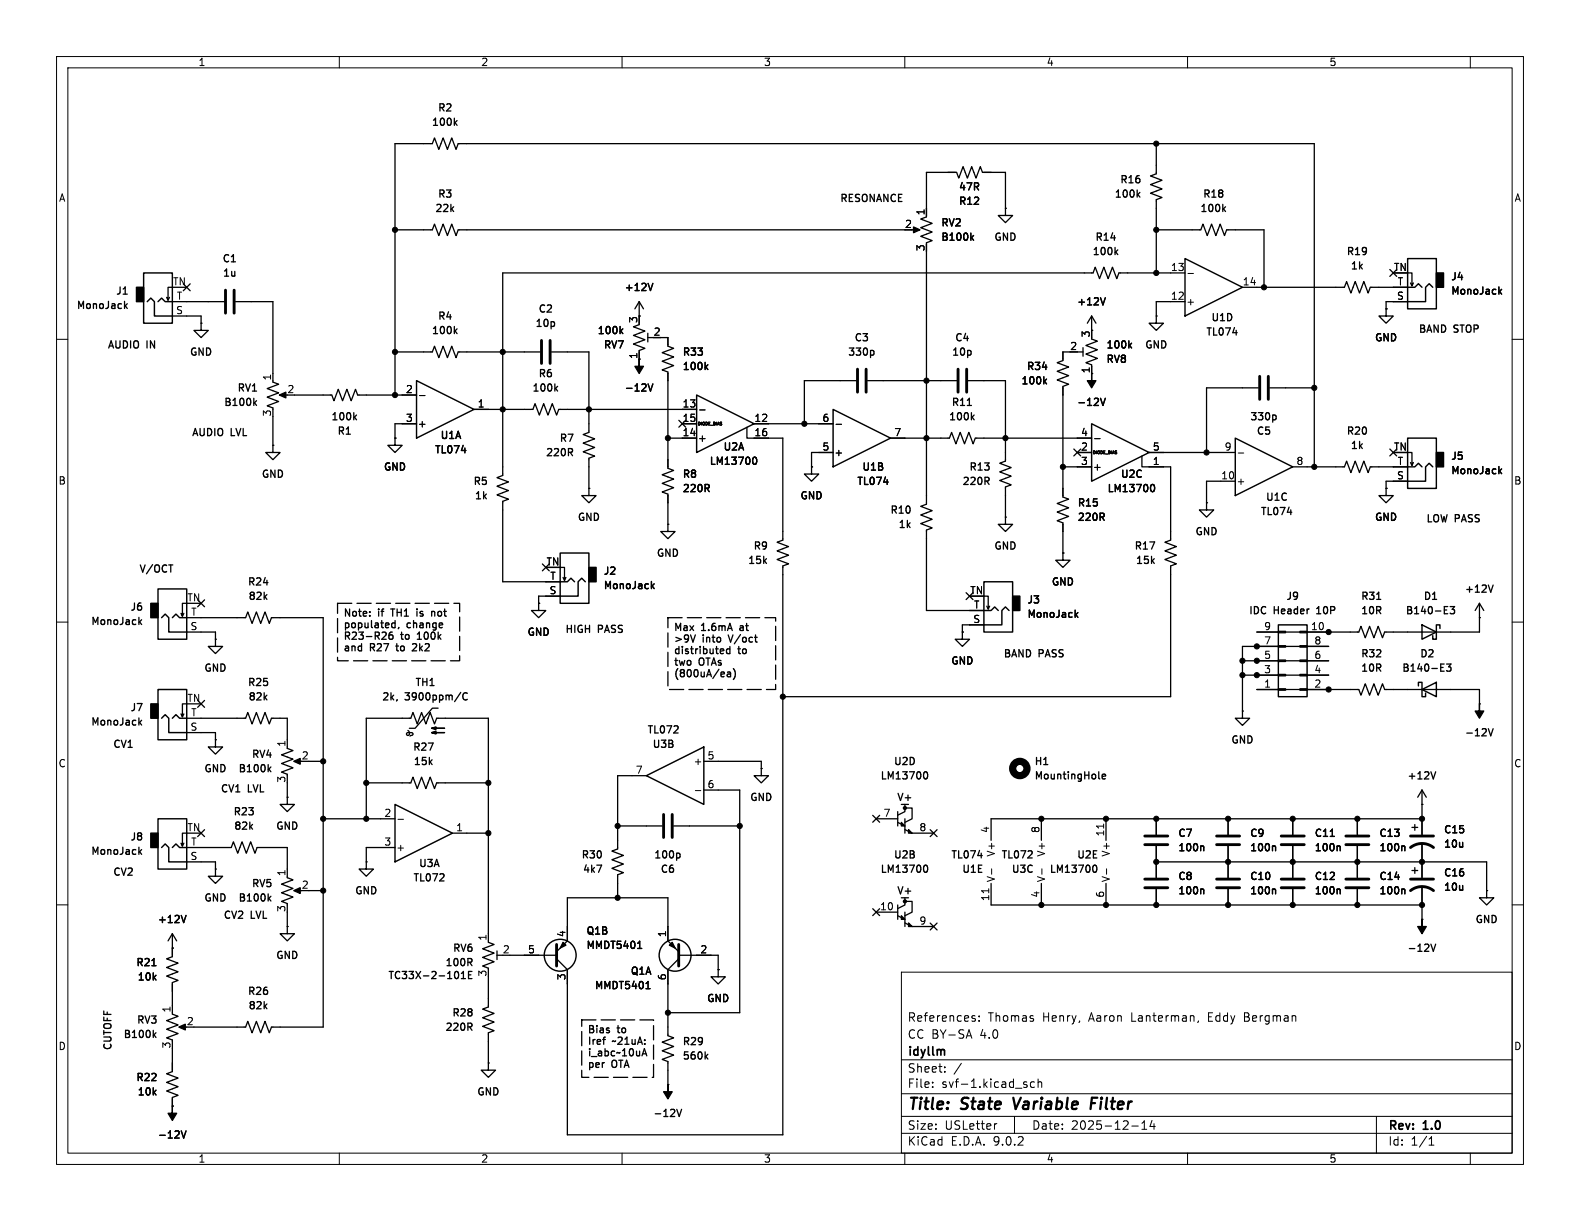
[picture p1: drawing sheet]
<svg xmlns="http://www.w3.org/2000/svg" width="279mm" height="216mm" viewBox="0 0 279 216" stroke-linecap="round" stroke-linejoin="round" font-family="sans-serif">
<g fill="none" stroke="#000" stroke-width=".18">
<path d="M10 10h259.4v195.9h-259.4zM12 12h255.4v191.9h-255.4zM60 10v2M110 10v2M160 10v2M210 10v2M260 10v2M210.1 48.4h.9M10 60h2M74.2 69.9h1M123.7 72.5h1M147.8 75h1"/>
<path d="M193.6 77.6h.9M267.4 60h2M219 80.1h.9M10 110h2M267.4 110h2M123 139.8h.9M70.4 144.9h.9M174.8 157.1v.8M175.4 153.6v1M184.2 153.6v1M195.2 145.7v.7M195.7 153.6v1"/>
<path d="M10 160h2M159.4 171.9h108v32h-108zM172.1 179.6l.3 .1M173.1 179.7v.1M267.4 160h2M159.4 197.4h108M159.4 193.4h108M159.4 187.4h108M164.9 192.1v.2M164.9 191.4v.1M167.1 189.4v.2M167.1 188.7v.1"/>
<path d="M170 188l-1.3 1.9M171 183.2h.7M171.4 182.1l.5 1.5M172.1 180.1l.3 .1 .1 .2-.2 .2h-.3M173.1 180.4v.2M176.3 198.7l-.3 .1M179.4 197.4v3M181.4 191.8l.2 .2-.2 .3M181.4 191.3l.2 .1M182.9 191.4l-.4-.1-.3 .3v.4l.2 .2h.5M183.6 191.4l.2-.1 .3 .1 .1 .9M183.6 190.8v1.5"/>
<path d="M200.1 199.1h1.2M201.9 199.7h.9M201.9 198.6l.5-.4v1.5M203.7 198.1l-.3 1.1h.9M204.1 198.7v1M211.9 180.5l-.1 .3M243.4 197.4v6.5M60 203.9v2M110 203.9v2M159.4 200.4h108M160 203.9v2M210 203.9v2"/>
<path d="M252.7 202.5h.9M252.7 201.4l.4-.4v1.5M260 203.9v2"/>
</g>
<path d="M179.2 194.1l.4 2M193 195.1h.6M194 194.1h-.9l-.3 2" fill="none" stroke="#000" stroke-width=".4"/>
<g fill="none" stroke="#000" stroke-width=".23">
<path d="M80.5 21.7l.3 .5M80.8 21.3l-.5 .5M163.8 38.4l-1 .3 2 .8-2 .8 2 .7-2 .8 2 .7-1 .4v.3M177.8 36.8v1.3h-1.3l1.3 1.3 1.3-1.3h-1.3M177.8 36.8h.1M177.8 36.8v-6.3h-4.1l-.3-1-.8 2-.8-2-.7 2-.8-2-.8 2-.3-1h-5.4v7.6M201.2 34.4l.4 .5M201.6 34l-.5 .5M204.5 25.4v5.3l-1 .4 2 .8-2 .7 2 .8-2 .8 2 .7-1 .4v13M216.4 36.9l.3 .5M216.7 36.6l-.5 .4M21.8 52h.7"/>
<path d="M22.1 54.1l.4 .5M22.5 53.7l-.5 .5M30 52.6l-.3 .5M30.5 50.8h-.8v2.3l-.2-.5M30.5 53.3h9.1M30.5 55.9h5.1v1.3M32.4 50.2l1.2 1.2M33.6 50.2l-1.2 1.2M35.6 57.2v1.2h1.2l-1.2 1.3-1.3-1.3h1.3M35.6 57.2h.1M41.7 53.3h6.6v14M69.8 40.6h6.7l.3-1 .8 2.1 .8-2.1 .7 2.1 .8-2.1 .7 2.1 .4-1.1h79"/>
<path d="M80.5 58.5l.3 .5M80.8 58.1l-.5 .5M98 57v.6M109.8 58.5l.3 .5M110.1 58.1l-.4 .5M113 57.4l-1 .4 2 .7-2 .8 2 .8-2 .7 2 .8-1 .4v1.5M113 53.3l-.7 1.3M113 53.3l.8 1.3M113 53.3v2.6M114.6 58.9v1.6M114.6 59.7h1M115.4 50.1l-.4 1.3"/>
<path d="M116.8 59.7h1.3v1.5l1 .4-2 .8 2 .7-2 .8 2 .7-2 .8 1 .4v17l1 .4-2 .7 2 .8-2 .8 2 .7-2 .8 1 .4v5.3M161.3 40.6h1M163.8 44.5v44.7l-1 .3 2 .8-2 .8 2 .7-2 .8 2 .7-1 .4v14.3h10.2M171.8 42l.4 .5M172.2 41.6l-.5 .5M193 59.9l1.1 .4-2.1 .8 2.1 .7-2.1 .8 2.1 .8-2.1 .7 1 .4v1.5M193 55.9l.8 1.3M193 55.9l-.7 1.3M193 55.9v2.5M195.5 52.6l-.5 1.3M197.3 44.5l.4 .5M197.7 44.2l-.5 .5"/>
<path d="M204.5 55.9v1.3h-1.3l1.3 1.2 1.2-1.2h-1.2M204.5 55.9h.1M204.5 40.6h7.8l.4-1 .8 2.1 .7-2.1 .8 2.1 .8-2.1 .7 2.1 .4-1.1h6.6v10.2M209.5 48.3h-11.6l-.4 1-.8-2.1-.7 2.1-.8-2.1-.8 2.1-.7-2.1-.4 1.1h-104.4v35.8l-1 .4 2 .7-2 .8 2 .7-2 .8 2 .8-1 .3v14.3h10.2M209.5 53.3h-5v2.6M218 58.8h.8M219.7 50.8h18l.4-1 .8 2 .7-2 .8 2 .8-2 .7 2 .4-1h6.6M245.1 54.6v1.3h-1.3l1.3 1.3 1.3-1.3h-1.3M245.1 54.6h.1M245.8 47.7l1.2 1.2M247 47.7l-1.2 1.2M248.9 48.3h.8v2.2l.2-.5"/>
<path d="M248.9 53.3h-3.8v1.3M249.4 50l.3 .5M265.2 51.5l.3 .5M265.5 51.2l-.4 .4M45 71.2l.4 .5M45.4 70.8l-.5 .5M48.3 67.6l1 .3-2.1 .8 2.1 .8-2.1 .7 2.1 .8-2.1 .8 1.1 .3v.3M48.3 78.7v1.3h-1.3l1.3 1.3 1.2-1.3h-1.2M48.3 78.7h.1M48.3 73.7v5M49.8 69.9h1M52.1 69.9h6.6l.4 1 .7-2.1 .8 2.1 .7-2.1 .8 2.1 .8-2.1 .3 1.1h10.5"/>
<path d="M62.7 73.8l.3 .4M63 73.4l-.4 .5M69.8 77.5v1.2h-1.2l1.2 1.3 1.3-1.3h-1.3M69.8 77.5h.1M69.8 69.9v-44.5h6.7l.3-1 .8 2 .8-2 .7 2 .8-2 .7 2 .4-1h151.4v57.2M69.8 62.2h6.7l.3-1 .8 2 .8-2 .7 2 .8-2 .7 2 .4-1h14.5M73.7 74.9h-3.9v2.6M81.6 79.7h.8M83.8 72.4h10.4l.4-1 .8 2 .7-2 .8 2 .8-2 .7 2 .4-1h24.4M97.5 62.2h6.6v14.3l-1 .3 2.1 .8-2.1 .8 2.1 .7-2.1 .8 2.1 .7-1.1 .4v5.4M98.2 68.7l.4 .5M98.6 68.3l-.5 .5"/>
<path d="M100.8 80l.4 .6M101.1 79.4l.1 .2-.1 .3M114.6 67.9l.4 1.3 .4-1.3M118.1 77.5h5.1M120 74.3l1.3 1.2M120.6 74.9h2.6M121.3 74.3l-1.3 1.2M124.8 64.9l.4 .4M125.2 64.5l-.5 .5M132.1 75.6v1.9h6.3v18l-1 .4 2 .7-2 .8 2 .8-2 .7 2 .8-1 .4v100.6h-38.1v-29.2l-1.9-2M133.3 74.9h14M151.4 67.3h-9.2v7.6"/>
<path d="M153.4 67.3h15.8M154.1 62h.3l.1 .2v.5l-.4 .1M157.5 77.5h10.4l.4-1 .7 2 .8-2 .8 2 .7-2 .8 2 .4-1h20.5M171.1 71.7h.7M171.2 67.3h6.6v14.2l-1 .4 2 .8-2 .7 2 .8-2 .8 2 .7-1 .4v5.3M171.7 62.1v.6M171.9 73.8l.4 .4M172.3 73.4l-.5 .5M184.7 67.4l.4 .5M185.1 67l-.5 .5M189.2 62.2h-1.2v1.6l-1.1 .3 2.1 .8-2.1 .8 2.1 .7-2.1 .8 2.1 .7-1 .4v19.6l1 .4-2.1 .7 2.1 .8-2.1 .8 2.1 .7-2.1 .8 1.1 .4v5.3M189.9 79.4l1.2 1.2"/>
<path d="M190.5 62.2h1M191.1 79.4l-1.2 1.2M191.5 61.5v1.5M194.6 70.4l.4 1.3 .5-1.3M199.7 61.1l.4 .4M200.1 60.7l-.5 .5M222.5 68.6h-9.1v11.4M224.5 68.6h7.9M225.2 73.4h.3l.2 .2-.1 .5-.4 .1M245.8 79.4l1.2 1.2M247 79.4l-1.2 1.2M29.8 99.9h.8"/>
<path d="M95.9 99.7l1.2 1.2M97.1 99.7l-1.2 1.2M104.1 86.4v1.2h-1.2l1.2 1.3 1.3-1.3h-1.3M104.1 86.4h.1M118.1 92.7v1.3h-1.3l1.3 1.3 1.3-1.3h-1.3M118.1 92.7h.1M125 86.3l.4 .6M125.3 85.7l.1 .2-.1 .4M133.2 81l.2-.2a.68 .68 0 0 1 .4 .7 .68 .68 0 0 1-.4 .6l-.2-.1M143.5 82.6v1.2h-1.3l1.3 1.3 1.3-1.3h-1.3M143.5 82.6h.1M147.3 80h-3.8v2.6"/>
<path d="M156.3 85.2h.8M174.5 85.1l.4 .6M174.8 84.5l.1 .1-.1 .4M177.8 91.4v1.3h-1.3l1.3 1.3 1.3-1.3h-1.3M177.8 91.4h.1M188 97.8v1.3h-1.3l1.3 1.2 1.2-1.2h-1.2M188 97.8h.1M188 82.6h5M190.5 80h2.5M194.8 91.4l.5 .6M195.1 90.8l.2 .2-.2 .4M201.9 80.6v2h5.1v12.9l-1 .4 2 .7-2 .8 2 .8-2 .7 2 .8-1 .4v23.1h-68.6"/>
<path d="M203.2 80h15.2M203.6 85.8l.2-.1a.68 .68 0 0 1 .4 .6 .68 .68 0 0 1-.4 .6l-.2-.1M213.4 88.9v1.3h-1.3l1.3 1.2 1.2-1.2h-1.2M213.4 88.9h.1M218.4 85.1h-5v3.8M227.7 90.6h.7M228.6 82.6h9.1l.4-1.1 .8 2.1 .7-2.1 .8 2.1 .8-2.1 .7 2.1 .4-1h6.6M245.1 86.4v1.2h-1.3l1.3 1.3 1.3-1.3h-1.3M245.1 86.4h.1M248.9 80h.8v2.3l.2-.5M248.9 85.1h-3.8v1.3M249.4 81.8l.3 .5"/>
<path d="M265.2 83.3l.3 .5M265.5 82.9l-.4 .5M24.7 109.9l.3 .5M25 109.6l-.4 .5M32.5 108.5l-.2 .5M33 109.2h10.4l.4-1 .8 2 .7-2 .8 2 .8-2 .7 2 .4-1h9.1v72.4h-9.1l-.4 1-.7-2-.8 2-.8-2-.7 2-.8-2-.4 1h-9.1M33 106.7h-.7v2.3l-.3-.5M33 111.8h5.1v1.2M35 106.1l1.2 1.2M36.2 106.1l-1.2 1.2M38.1 113v1.3h1.3l-1.3 1.3-1.3-1.3h1.3M38.1 113h.1"/>
<path d="M61.1 111.8v1.2M61.8 107.7v1.3l-.7-1.3v1.3M63.6 107.7v1.1M63.9 113.8v1.3M65.4 108.8v.2M65.4 108.2v.1M65.5 113.8v1.3M65.7 109.7v1.1M66.4 111.8v1.2M67 107.7h-.1M67 107.7h.1M67 107.7v.1"/>
<path d="M67.5 109.7v1.1M67.5 113h.8M67.9 113.8h.8l-.5 1.3M67.9 107.7h-.3M69.1 107.7h.7M69.1 111.8h.3M69.3 112.3l.2 .2v.3l-.2 .2-.5-.1v-.6M69.3 110.9l.2 .1 .4-.1M69.4 107.7v1.3M69.5 110.1l-.2 .2M69.7 110.1l.2 .1M69.9 109.7v1.3"/>
<path d="M70.2 113.8v1.1M70.2 107.7v1.3M70.5 110.9l-.1 .3M71 107.7v1.3M71 111.8v1.1M71.7 107.9l.2-.2v1.3M73 113.9h.6M73.1 109.7v1.3M73.6 114.4l-.7 .7h.8M73.7 107.7v.1M73.7 108.1v.9M73.8 113h.7"/>
<path d="M74.2 111.8v1.2M74.2 113.8v1.3M76.4 108.2h.4l.1 .8M77.5 111.8v1.2M78.6 107.7v1.1M95.2 106.7v1.3h-1.2l1.2 1.2 1.3-1.2h-1.3M95.2 106.7h.1M99.1 100.3h.7v2.3l.3-.5M99.1 105.4h-3.9v1.3M99.6 102.1l.2 .5M115.3 103.6l.4 .5M115.7 103.2l-.5 .5"/>
<path d="M119.5 111.5v-1.3l.4 .9 .5-.9v1.3M119.5 116.4v1M120.1 114.3v1.3M122.1 112.3l.4 1.2 .5-1.2M122.3 114.3v1.1M123.8 114.3l-.1 .1M123.8 114.3l.1 .1M123.8 114.3v.1M124.3 110.4l.1-.2v1.3M124.4 114.3v1.3M126.1 112.3v1.1M126.5 110.2l-.4 .1"/>
<path d="M126.7 114.3v1.1M127.1 118.3l-1.1 1.7M127.6 114.7l.3 .1 .1 .2-.6 .2M127.9 115.5l-.3 .1M128.6 111.5l.5-1.3 .4 1.3M128.6 118.9h.5l.1 .8M128.8 112.3l.4 1.2M128.9 114.7l-.4 .2v.4l.2 .3 .4-.1M129.1 114.3v1.3M129.2 119.1l-.4 .1-.2 .2 .2 .3 .4-.1M129.7 118.2a1.46 1.46 0 0 1 0 2M130.6 114.3v1.1"/>
<path d="M130.9 112.2l-1 1.6M132 110.2v1.1M170.2 111.8v1.2h-1.3l1.3 1.3 1.2-1.3h-1.2M170.2 111.8h.1M170.8 104.8l1.3 1.2M172.1 104.8l-1.3 1.2M174 105.4h.8v2.3l.2-.5M174 110.5h-3.8v1.3M174.5 107.2l.3 .5M190.2 108.7l.4 .5M190.6 108.3l-.5 .5M219.7 119.4h15.2"/>
<path d="M219.7 116.8h15.2M226.1 119.3h1.2v.2h-1.2zM226.1 116.7h1.2v.3h-1.2zM226.1 114.2h1.2v.2h-1.2zM226.1 111.6h1.2v.3h-1.2zM229.9 119.3h1.2v.2h-1.2zM229.9 116.7h1.2v.3h-1.2zM229.9 114.2h1.2v.2h-1.2zM229.9 111.6h1.2v.3h-1.2zM234.9 114.3h-15.2v11.4M243.4 106h.8M254.8 118.7h.6"/>
<path d="M254.8 117.4h.6M255.4 108.5h.6M255.4 107.3h.6M255.8 117.4h.8l-.4 .5 .3 .1v.6l-.2 .1-.5-.1M256.4 107.3h.8l-.4 .4 .4 .2v.5l-.2 .1-.6-.1M261.6 109.2h.1M261.6 106.7v5.1h-16.7l-.4 1-.8-2.1-.7 2.1-.8-2.1-.8 2.1-.7-2.1-.4 1.1h-18.1M261.6 106.7l-.7 1.3M261.6 106.7l.8 1.3M264 103.4l-.4 1.3M24.7 127.7l.3 .5M25 127.4l-.4 .4"/>
<path d="M32.5 126.2l-.2 .5M33 124.5h-.7v2.2l-.3-.5M33 127h10.4l.4-1 .8 2 .7-2 .8 2 .8-2 .7 2 .4-1h2.8v5.1M33 129.5h5.1v1.3M35 123.9l1.2 1.2M36.2 123.9l-1.2 1.2M38.1 130.8v1.3h1.3l-1.3 1.3-1.3-1.3h1.3M38.1 130.8h.1M47.5 136l.4 .5M47.9 135.6l-.5 .5M50.8 132.3l1 .4-2 .8 2 .7-2 .8 2 .8-2 .7 1 .4v.3M50.8 138.4v2.6"/>
<path d="M52.3 134.6h1M54.6 134.6h2.5M64.8 138.4h7.8l.4-1 .8 2 .7-2 .8 2 .8-2 .7 2 .4-1h9.2M72.1 130l-.2-.1 .1-.3h.9l.1 .3-.5 .3M72.1 129.2l.3 .3v.3M72.4 129.8l-.3 .2M77.5 125.2h-1l-3.1 3.6h-1M81.5 122.4l-1.1 1.7M82.6 122.6a.6 .6 0 0 0-.8 .4 .6 .6 0 0 0 .6 .8l.2-.2M114.3 137.2h-5.1v12.9l-1 .4 2 .8-2 .7 2 .8-2 .7 2 .8-1 .4v4.1M119.1 129.6h.8M119.9 128.5v.4"/>
<path d="M124.5 134.6h10.1v1.3M124.5 139.7h6.3v39.4h-12.7M134.6 135.9v1.3h-1.3l1.3 1.2 1.3-1.2h-1.3M134.6 135.9h.1M163.4 136.6l.2-.1a.68 .68 0 0 1 .5 .6 .68 .68 0 0 1-.5 .6l-.2-.1M194.3 136.5v1.1l.2 .1M194.9 137.3l.6-.1-.1-.3h-.3l-.2 .2 .1 .6h.4M219.7 125.7v1.3h-1.3l1.3 1.3 1.3-1.3h-1.3M219.7 125.7h.1M222.2 121.9h18.1l.4 1 .7-2 .8 2 .8-2 .7 2 .8-2 .4 1h16.7v2.6M226.1 121.8h1.2v.2h-1.2zM229.9 121.8h1.2v.2h-1.2z"/>
<path d="M251.5 139.7v7.9M251.5 139.7l-.8 1.3M251.5 139.7l.7 1.3M253.9 136.5l-.4 1.2M261.6 124.5h.1M263.2 128.8l.4 1.3 .4-1.3M24.7 150.6l.3 .5M25 150.2l-.4 .5M32.5 149.1l-.2 .5M33 149.9h7.9l.4-1.1 .7 2.1 .8-2.1 .8 2.1 .7-2.1 .8 2.1 .4-1h5.3v5M33 147.3h-.7v2.3l-.3-.5M33 152.4h5.1v1.3"/>
<path d="M35 146.7l1.2 1.2M36.2 146.7l-1.2 1.2M38.1 153.7v1.2h1.3l-1.3 1.3-1.3-1.3h1.3M38.1 153.7h.1M47.5 158.8l.4 .5M47.9 158.5l-.5 .5M50.8 155.2l1 .4-2 .7 2 .8-2 .8 2 .7-2 .8 1 .4v.2M50.8 141v1.2h-1.3l1.3 1.3 1.3-1.3h-1.3M50.8 141h.1M52.3 157.5h1M54.6 157.5h2.5M57.1 144.8h12.7"/>
<path d="M64.8 152.4v1.3h-1.3l1.3 1.2 1.2-1.2h-1.2M64.8 152.4h.1M64.8 144.8v-17.8h7.8l.4-1 .8 2 .7-2 .8 2 .8-2 .7 2 .4-1h9.2v39.4M69.8 149.9h-5v2.5M77.7 155.8h.8M78.5 154.6v.4M80 147.3h6.4M105.5 153h.9l-.6 1.2M109.2 146.1h7.9M119.1 146.1h11.7M119.8 150.9h.3l.2 .2-.1 .5-.4 .1M154.3 144.2l1.2 1.2"/>
<path d="M154.9 144.8h3.8M155.5 144.2l-1.2 1.2M158.7 143.5v2.6M158.7 145.4l1.3 .7M160 142.2v1.3l-1.3 .6M160 142.9h1.3v1.9l-1.3 .6M160 158.8v1.2l-1.3 .7M160 159.4h1.3v1.9l-1.3 .6M160 146.7l1.3 .6h3.8M160 144.8v2.5M163.4 153.1l.2-.1a.68 .68 0 0 1 .5 .6 .68 .68 0 0 1-.5 .6l-.2-.1M164.5 146.7l1.2 1.2"/>
<path d="M165.7 146.7l-1.2 1.2M172.9 151.3h.8M175.3 156.2v3.8h76.2M181.7 151.7h.8M182.5 150.6v.4M184.1 144.8v3.8M184.1 156.2v3.8M193.4 153.1l.1-.1a.68 .68 0 0 1 .5 .6 .68 .68 0 0 1-.5 .6l-.1-.1M195.6 144.8v3.8M195.6 156.2v3.8M204.5 144.8v2.8M204.5 149.6v5.6"/>
<path d="M204.5 157.2v2.8M204.5 152.4h58.4v5.1M212.5 157.2l.4 .2v.7M212.5 149.6l.4 .2v.6M217.2 144.8v2.8M217.2 149.6v5.6M217.2 157.2v2.8M225.2 157.2l.4 .2v.7M225.2 149.6l.4 .2v.6M228.6 144.8v2.8M228.6 149.6v5.6M228.6 157.2v2.8"/>
<path d="M235.2 147.9h.8M236.6 157.2l.4 .2v.7M236.6 149.6l.4 .2v.6M240 144.8v2.8M240 149.6v5.6M240 157.2v2.8M248.1 157.2l.3 .2v.7M248.1 149.6l.3 .2v.6M249.7 146.3h1M249.7 153.9h1M250.2 145.8v1M250.2 153.4v1"/>
<path d="M251.5 142.2h.1M251.5 144.8h-76.2v3.8M251.5 149.1v6.1M251.5 156.7v5.9M258.6 149v.8M258.6 156.6v.8M258.6 149.7h.1M258.6 157.3v.1M262.9 157.5v1.3h-1.3l1.3 1.2 1.3-1.2h-1.3M262.9 157.5h.1M26.9 170.8h.7M30.5 179.3l1 .4-2 .8 2 .7-2 .8 2 .8-2 .7 1 .4v.3"/>
<path d="M30.5 167.6h.1M30.5 165.1v4.1l-1 .3 2 .8-2 .8 2 .7-2 .8 2 .8-1 .3v5.4M30.5 165.1l.7 1.3M30.5 165.1l-.8 1.3M32.9 161.9l-.4 1.2M50.8 163.8v1.3h-1.3l1.3 1.3 1.3-1.3h-1.3M50.8 163.8h.1M50.8 161.3v2.5M80.8 171.8a.72 .72 0 0 1-.1 1.2M81.6 173h.7M81.6 172.1l.3-.3v1.2M82.9 172.4h.4"/>
<path d="M83 170.2l.5 .6M83.3 169.5l.2 .2-.2 .4M83.5 171.8h-.6v1.2h.6M86.4 166.6l1 .4-2.1 .8 2.1 .7-2.1 .8 2.1 .8-2.1 .7 1.1 .4v.3M86.4 172.7v5.4l-1.1 .3 2.1 .8-2.1 .8 2.1 .7-2.1 .8 2.1 .7-1 .4v5.4M87.9 168.9h1M87.9 168.1v1.6M90.2 168.9h8.2M98.4 168.3l1.9-1.9v-7.6h17.8v7.6l1.9 1.9M112.8 167.7h.7M113 166.6l.1-.2v1.3M114.2 174.8h.8"/>
<path d="M114.5 173.7l.1-.2v1.3M120 169.5l-1.9 2v11.6l1 .4-2 .8 2 .7-2 .8 2 .8-2 .7 1 .4v4.1M120 168.9h7v2.6M127 171.5v1.2h-1.3l1.3 1.3 1.3-1.3h-1.3M127 171.5h.1M154.3 160.7l1.2 1.2M154.9 161.3h3.8M155.5 160.7l-1.2 1.2M158.7 160v2.6M158.7 161.9l1.3 .7M160 161.3v2.5M160 163.2l1.3 .6h3.8"/>
<path d="M164.5 163.2l1.2 1.2M165.7 163.2l-1.2 1.2M251.5 162.6h.1M253 166.9l.5 1.3 .4-1.3M27.2 183l.4 .5M27.6 182.6l-.5 .5M30.5 185.4v4.1l-1 .4 2 .7-2 .8 2 .8-2 .7 2 .8-1 .4v1.5M30.5 195.6h.1M32 181.6h1M32.1 200l.4 1.2 .4-1.2M83 181.6l.5 .6M83.3 181l.2 .2-.2 .3"/>
<path d="M86.4 188v1.2h-1.3l1.3 1.3 1.2-1.3h-1.2M86.4 188h.1M104.3 183.4v1.3M104.8 181.4l-.5-.1v1.3M105.5 181.3v.1M105.5 181.3l.1 .1M105.5 181.3v.2M107 185.4v1.3M109.3 181.3v1.1M110.4 185.4v1.3M110.9 183.4v1.3M112.7 184.7l.5-1.3 .4 1.3"/>
<path d="M113.5 186.7l.5-1.3 .4 1.3M113.6 186.3h.7M118.1 191.8h.1M119.7 196.2l.4 1.2 .4-1.2M124.8 186.8l.4 .5M125.2 186.4l-.5 .5"/>
</g>
<g fill="none" stroke="#000" stroke-width=".25">
<path d="M25.4 48.3h5.1v8.9h-5.1zM26 53.3l.7-.6 .6 .6v2.6h3.2M27.9 53.3l.7-.6 .6 .6h1.3M209.5 45.7l10.2 5.1-10.2 5.1zM248.9 45.7h5.1v8.9h-5.1zM248.9 50.8h1.3l.6-.6 .7 .6M253.4 50.8l-.7-.6-.6 .6v2.5h-3.2M73.7 67.3l10.1 5.1-10.1 5.1zM123.2 69.9l10.1 5-10.1 5.1zM147.3 72.4l10.2 5.1-10.2 5.1zM193 74.9l10.2 5.1-10.2 5.1zM218.4 77.5l10.2 5.1-10.2 5z"/>
<path d="M248.9 77.5h5.1v8.9h-5.1zM99.1 97.8h5v8.9h-5zM248.9 82.6h1.3l.6-.7 .7 .7M253.4 82.6l-.7-.7-.6 .7v2.5h-3.2M27.9 104.1h5.1v8.9h-5.1zM28.6 109.2l.6-.6 .6 .6v2.6h3.2M30.5 109.2l.6-.6 .6 .6h1.3M99.1 102.9h1.2l.7-.7 .6 .7M103.5 102.9l-.6-.7-.7 .7v2.5h-3.1M174 102.9h5.1v8.9h-5.1zM174 108h1.3l.6-.7 .6 .7M178.4 108l-.6-.7-.6 .7v2.5h-3.2"/>
<path d="M226.1 110.5h5v12.7h-5zM251.5 110.5l2.5 1.3-2.5 1.2zM254.6 111.1v-.6h-.6v2.5h-.6v-.6M27.9 121.9h5.1v8.9h-5.1zM28.6 127l.6-.6 .6 .6v2.5h3.2M30.5 127l.6-.6 .6 .6h1.3M114.3 137.2l10.2-5.1v10.1zM250.8 121.3v-.6h.7v2.5h.6v-.6M251.5 121.9l2.5-1.2v2.5zM27.9 144.8h5.1v8.9h-5.1zM28.6 149.9l.6-.7 .6 .7v2.5h3.2M30.5 149.9l.6-.7 .6 .7h1.3"/>
<path d="M69.8 142.2l10.2 5.1-10.2 5.1z"/>
<circle cx="99.1" cy="168.9" r="2.82"/>
<circle cx="119.4" cy="168.9" r="2.82"/>
</g>
<g fill="#000" stroke="#000" stroke-width=".25">
<path d="M24.1 50.8h1.3v2.5h-1.3zM254 48.3h1.3v2.5h-1.3zM254 80h1.3v2.6h-1.3zM26.7 106.7h1.2v2.5h-1.2zM104.1 100.3h1.3v2.6h-1.3zM179.1 105.4h1.2v2.6h-1.2zM26.7 124.5h1.2v2.5h-1.2zM26.7 147.3h1.2v2.6h-1.2z"/>
<circle cx="160" cy="159.4" r=".25"/>
<circle cx="160" cy="142.9" r=".25"/>
</g>
<g fill="#000" stroke="#000" stroke-width=".23">
<path d="M161.5 40.1l1.2 .5-1.2 .5zM49.4 69.9l1.1-.6v1.1zM113 63.5v1.3h.8l-.8 1.2-.7-1.2h.7zM193 66v1.3h.8l-.8 1.3-.7-1.3h.7zM51.9 134.6l1.2-.5v1zM76.3 129.5l.8-.2v.5l-.8-.3h2.3zM76.3 128.8l.8-.3v.5l-.8-.2h2.3zM261.6 124.5v1.2h.8l-.8 1.3-.7-1.3h.7zM51.9 157.5l1.2-.5v1zM159.4 145.4l.6 .7h-.6zM160.7 146.7l.6 .6h-.6zM99.6 166.6l.5 .5-1 .5z"/>
<path d="M118.4 167.1l.5-.5 .5 1zM159.4 161.9l.6 .7h-.6zM160.7 163.2l.6 .6h-.6zM251.5 162.6v1.2h.7l-.7 1.3-.8-1.3h.8zM30.5 195.6v1.3h.7l-.7 1.2-.8-1.2h.8zM31.6 181.6l1.2-.5v1zM118.1 191.8v1.2h.8l-.8 1.3-.8-1.3h.8z"/>
</g>
<g fill="none" stroke="#000" stroke-width=".51">
<path d="M39.9 51.3v4.1M41.4 51.3v4.1M95.8 60.2v4.1M97.3 60.2v4.1M151.6 65.3v4M153.2 65.3v4M169.4 65.3v4M170.9 65.3v4M222.8 66.5v4.1M224.3 66.5v4.1M117.3 144v4.1M118.9 144v4.1"/>
<path d="M202.4 155.4h4.1M202.4 157h4.1M202.4 147.8h4.1M202.4 149.4h4.1M215.1 155.4h4.1M215.1 157h4.1M215.1 147.8h4.1M215.1 149.4h4.1M226.6 155.4h4M226.6 157h4M226.6 147.8h4M226.6 149.4h4"/>
<path d="M238 155.4h4.1M238 157h4.1M238 147.8h4.1M238 149.4h4.1M249.4 149.9a3.3 3.3 0 0 1 4.1 0M249.4 157.5a3.3 3.3 0 0 1 4.1 0M249.4 155.4h4.1M249.4 147.8h4.1M98.4 167v3.8M120 167v3.8"/>
</g>
<circle cx="180.3" cy="135.9" r="1.27" fill="none" stroke="#000" stroke-width="1.3"/>
<path d="M59.7 106.7h21.6v10.1h-21.6zM118.1 109.2h19.1v12.7h-19.1zM102.9 180.3h12.7v10.2h-12.7z" fill="none" stroke="#000" stroke-width=".23" stroke-dasharray="2.5 .9"/>
<g fill="#000" stroke="#000" stroke-width=".18">
<circle cx="204.5" cy="25.4" r=".46"/>
<circle cx="69.8" cy="40.6" r=".46"/>
<circle cx="204.5" cy="48.3" r=".46"/>
<circle cx="204.5" cy="40.6" r=".46"/>
<circle cx="223.5" cy="50.8" r=".46"/>
<circle cx="69.8" cy="62.2" r=".46"/>
<circle cx="69.8" cy="69.9" r=".46"/>
<circle cx="88.9" cy="72.4" r=".46"/>
<circle cx="88.9" cy="62.2" r=".46"/>
<circle cx="104.1" cy="72.4" r=".46"/>
<circle cx="118.1" cy="77.5" r=".46"/>
<circle cx="142.2" cy="74.9" r=".46"/>
<circle cx="163.8" cy="67.3" r=".46"/>
<circle cx="163.8" cy="77.5" r=".46"/>
<circle cx="177.8" cy="77.5" r=".46"/>
<circle cx="232.4" cy="68.6" r=".46"/>
<circle cx="188" cy="82.6" r=".46"/>
<circle cx="213.4" cy="80" r=".46"/>
<circle cx="232.4" cy="82.6" r=".46"/>
<circle cx="219.7" cy="116.8" r=".46"/>
<circle cx="219.7" cy="119.4" r=".46"/>
<circle cx="222.2" cy="116.8" r=".46"/>
<circle cx="222.2" cy="119.4" r=".46"/>
<circle cx="222.2" cy="114.3" r=".46"/>
<circle cx="234.9" cy="111.8" r=".46"/>
<circle cx="57.1" cy="134.6" r=".46"/>
<circle cx="64.8" cy="138.4" r=".46"/>
<circle cx="86.4" cy="138.4" r=".46"/>
<circle cx="138.4" cy="123.2" r=".46"/>
<circle cx="234.9" cy="121.9" r=".46"/>
<circle cx="57.1" cy="144.8" r=".46"/>
<circle cx="57.1" cy="157.5" r=".46"/>
<circle cx="64.8" cy="144.8" r=".46"/>
<circle cx="86.4" cy="147.3" r=".46"/>
<circle cx="109.2" cy="146.1" r=".46"/>
<circle cx="109.2" cy="158.8" r=".46"/>
<circle cx="130.8" cy="146.1" r=".46"/>
<circle cx="184.1" cy="144.8" r=".46"/>
<circle cx="195.6" cy="144.8" r=".46"/>
<circle cx="204.5" cy="152.4" r=".46"/>
<circle cx="204.5" cy="144.8" r=".46"/>
<circle cx="217.2" cy="144.8" r=".46"/>
<circle cx="217.2" cy="152.4" r=".46"/>
<circle cx="228.6" cy="152.4" r=".46"/>
<circle cx="228.6" cy="144.8" r=".46"/>
<circle cx="240" cy="152.4" r=".46"/>
<circle cx="240" cy="144.8" r=".46"/>
<circle cx="251.5" cy="144.8" r=".46"/>
<circle cx="251.5" cy="152.4" r=".46"/>
<circle cx="118.1" cy="179.1" r=".46"/>
<circle cx="184.1" cy="160" r=".46"/>
<circle cx="195.6" cy="160" r=".46"/>
<circle cx="204.5" cy="160" r=".46"/>
<circle cx="217.2" cy="160" r=".46"/>
<circle cx="228.6" cy="160" r=".46"/>
<circle cx="240" cy="160" r=".46"/>
<circle cx="251.5" cy="160" r=".46"/>
</g>
<g font-size="2.8">
<text x="160.4" y="196.8">Title:</text>
<text x="170.1" y="196.8">State</text>
<text x="180.1" y="196.8">Variable</text>
<text x="194.5" y="196.8">Filter</text>
</g>
<g font-size="2.1">
<text x="160.4" y="183.9">CC BY-SA</text>
<text x="160.4" y="180.9">References:</text>
<text x="173.4" y="183.9">4.0</text>
<text x="174.7" y="180.9">Thomas</text>
<text x="184.4" y="180.9">Henry,</text>
<text x="192.7" y="180.9">Aaron</text>
<text x="200.3" y="180.9">Lanterman,</text>
<text x="214" y="180.9">Eddy</text>
<text x="220.6" y="180.9">Bergman</text>
<text x="160.4" y="189.9">Sheet:</text>
<text x="160.4" y="187.1">idyllm</text>
<text x="160.4" y="192.6">File:</text>
<text x="166.5" y="192.6">svf-1.kicad_sch</text>
<text x="160.4" y="202.8">KiCad</text>
<text x="160.4" y="200">Size:</text>
<text x="167.1" y="200">USLetter</text>
<text x="168.1" y="202.8">E.D.A.</text>
<text x="175.7" y="202.8">9.0.2</text>
<text x="182.4" y="200">Date:</text>
<text x="189.4" y="200">2025-12-14</text>
<text x="245.4" y="200.2">Rev:</text>
<text x="245.4" y="202.8">Id:</text>
<text x="249.5" y="202.8">1/1</text>
<text x="251.8" y="200.2">1.0</text>
</g>
<g font-size="1.8">
<text x="35" y="11.9">1</text>
<text x="85" y="11.9">2</text>
<text x="135" y="11.9">3</text>
<text x="185" y="11.9">4</text>
<text x="235" y="11.9">5</text>
<text x="76.2" y="22.6">100k</text>
<text x="77.3" y="20">R2</text>
<text x="10.3" y="35.9">A</text>
<text x="77.3" y="35.3">R3</text>
<text x="169.4" y="34">47R</text>
<text x="196.9" y="35.3">100k</text>
<text x="197.9" y="32.7">R16</text>
<text x="212.6" y="35.3">R18</text>
<text x="267.7" y="35.9">A</text>
<text x="76.8" y="37.8">22k</text>
<text x="148.4" y="36">RESONANCE</text>
<text x="159.9" y="40.4">2</text>
<text x="163.6" y="38.2" transform="rotate(-90 163.6 38.2)">1</text>
<text x="166.3" y="40.3">RV2</text>
<text x="169.4" y="36.5">R12</text>
<text x="212.1" y="37.8">100k</text>
<text x="39.2" y="46.7">C1</text>
<text x="163.6" y="44.5" transform="rotate(-90 163.6 44.5)">3</text>
<text x="166.3" y="42.9">B100k</text>
<text x="175.6" y="42.9">GND</text>
<text x="193" y="45.4">100k</text>
<text x="193.5" y="42.9">R14</text>
<text x="238" y="45.4">R19</text>
<text x="238.7" y="48">1k</text>
<text x="20.4" y="52.4">J1</text>
<text x="30.5" y="50.5">TN</text>
<text x="31.2" y="53.1">T</text>
<text x="39.2" y="49.2">1u</text>
<text x="110.3" y="51.8">+12V</text>
<text x="207" y="53.1">12</text>
<text x="207" y="48">13</text>
<text x="219.7" y="50.5">14</text>
<text x="246.4" y="48">TN</text>
<text x="246.9" y="53.1">S</text>
<text x="247.1" y="50.5">T</text>
<text x="256.4" y="49.9">J4</text>
<text x="256.4" y="52.4">MonoJack</text>
<text x="13.4" y="55">MonoJack</text>
<text x="31" y="55.6">S</text>
<text x="76.2" y="59.4">100k</text>
<text x="77.3" y="56.9">R4</text>
<text x="94.5" y="58.1">10p</text>
<text x="95.1" y="55.6">C2</text>
<text x="105.5" y="59.4">100k</text>
<text x="112.8" y="57.2" transform="rotate(-90 112.8 57.2)">3</text>
<text x="115.5" y="59.4">2</text>
<text x="190.3" y="54.3">+12V</text>
<text x="192.8" y="59.8" transform="rotate(-90 192.8 59.8)">3</text>
<text x="209.7" y="54.2">+</text>
<text x="213.1" y="59.7">TL074</text>
<text x="214" y="57.1">U1D</text>
<text x="250.7" y="59.1">BAND</text>
<text x="257.1" y="59.1">STOP</text>
<text x="18.9" y="61.9">AUDIO</text>
<text x="25.9" y="61.9">IN</text>
<text x="33.4" y="63.2">GND</text>
<text x="106.6" y="61.9">RV7</text>
<text x="112.8" y="63.6" transform="rotate(-90 112.8 63.6)">1</text>
<text x="120.5" y="63.2">R33</text>
<text x="120.5" y="65.7">100k</text>
<text x="149.8" y="63.2">330p</text>
<text x="150.9" y="60.7">C3</text>
<text x="168.2" y="63.2">10p</text>
<text x="168.7" y="60.7">C4</text>
<text x="181.4" y="65.7">R34</text>
<text x="189.2" y="62">2</text>
<text x="195.5" y="64.5">RV8</text>
<text x="195.5" y="61.9">100k</text>
<text x="202.3" y="61.9">GND</text>
<text x="243" y="60.7">GND</text>
<text x="41.8" y="69.6">RV1</text>
<text x="48" y="67.4" transform="rotate(-90 48 67.4)">1</text>
<text x="50.7" y="69.6">2</text>
<text x="71.7" y="69.6">2</text>
<text x="94" y="69.6">100k</text>
<text x="95.1" y="67">R6</text>
<text x="110.3" y="69.6">-12V</text>
<text x="180.4" y="68.3">100k</text>
<text x="192.8" y="66.1" transform="rotate(-90 192.8 66.1)">1</text>
<text x="33.8" y="77.4">AUDIO</text>
<text x="39.5" y="72.1">B100k</text>
<text x="40.8" y="77.4">LVL</text>
<text x="48" y="73.7" transform="rotate(-90 48 73.7)">3</text>
<text x="58.4" y="74.6">100k</text>
<text x="59.5" y="77.2">R1</text>
<text x="71.7" y="74.7">3</text>
<text x="73.8" y="75.8">+</text>
<text x="77.7" y="77.9">U1A</text>
<text x="84.4" y="72.1">1</text>
<text x="120.6" y="72.1">13</text>
<text x="120.6" y="74.7">15</text>
<text x="120.6" y="77.2">14</text>
<text x="133.3" y="74.7">12</text>
<text x="133.3" y="77.2">16</text>
<text x="145.3" y="74.7">6</text>
<text x="158" y="77.2">7</text>
<text x="167.6" y="74.6">100k</text>
<text x="168.1" y="72.1">R11</text>
<text x="190.3" y="72.1">-12V</text>
<text x="191.1" y="77.2">4</text>
<text x="220.9" y="74.6">330p</text>
<text x="222.1" y="77.2">C5</text>
<text x="238" y="77.2">R20</text>
<text x="67.7" y="83.5">GND</text>
<text x="76.7" y="80.5">TL074</text>
<text x="96.4" y="81">220R</text>
<text x="98.8" y="78.4">R7</text>
<text x="123.3" y="78.3">+</text>
<text x="125.3" y="82.5">LM13700</text>
<text x="127.8" y="80">U2A</text>
<text x="145.3" y="79.8">5</text>
<text x="147.4" y="80.9">+</text>
<text x="152.3" y="83.5">U1B</text>
<text x="171.2" y="83.5">R13</text>
<text x="191.1" y="79.8">2</text>
<text x="191.1" y="82.3">3</text>
<text x="193.2" y="83.4">+</text>
<text x="203.8" y="79.8">5</text>
<text x="203.8" y="82.3">1</text>
<text x="216.5" y="79.8">9</text>
<text x="229.2" y="82.3">8</text>
<text x="238.7" y="79.7">1k</text>
<text x="246.4" y="79.8">TN</text>
<text x="247.1" y="82.3">T</text>
<text x="256.4" y="81.6">J5</text>
<text x="10.3" y="85.9">B</text>
<text x="46.1" y="84.8">GND</text>
<text x="83.6" y="86.1">R5</text>
<text x="83.8" y="88.6">1k</text>
<text x="120.5" y="84.8">R8</text>
<text x="120.5" y="87.3">220R</text>
<text x="141.4" y="88.6">GND</text>
<text x="151.4" y="86.1">TL074</text>
<text x="170" y="86.1">220R</text>
<text x="190.4" y="89.9">R15</text>
<text x="195.7" y="87.3">LM13700</text>
<text x="198" y="84.8">U2C</text>
<text x="215.9" y="84.8">10</text>
<text x="218.6" y="86">+</text>
<text x="223.7" y="88.9">U1C</text>
<text x="246.9" y="84.8">S</text>
<text x="256.4" y="84.2">MonoJack</text>
<text x="267.7" y="85.9">B</text>
<text x="102" y="92.4">GND</text>
<text x="157.3" y="91.1">R10</text>
<text x="158.7" y="93.7">1k</text>
<text x="190.4" y="92.4">220R</text>
<text x="211.2" y="95">GND</text>
<text x="222.8" y="91.4">TL074</text>
<text x="243" y="92.4">GND</text>
<text x="252.1" y="92.7">LOW PASS</text>
<text x="24.5" y="101.6">V/OCT</text>
<text x="96.5" y="100.1">TN</text>
<text x="106.6" y="101.9">J2</text>
<text x="116" y="98.8">GND</text>
<text x="132.1" y="100">15k</text>
<text x="133.1" y="97.5">R9</text>
<text x="175.6" y="97.5">GND</text>
<text x="200.5" y="97.5">R17</text>
<text x="200.7" y="100">15k</text>
<text x="33" y="106.4">TN</text>
<text x="43.7" y="103.8">R24</text>
<text x="43.8" y="106.4">82k</text>
<text x="97.1" y="105.2">S</text>
<text x="97.2" y="102.6">T</text>
<text x="106.6" y="104.5">MonoJack</text>
<text x="171.5" y="105.2">TN</text>
<text x="172.1" y="107.7">T</text>
<text x="181.5" y="107">J3</text>
<text x="185.8" y="103.8">GND</text>
<text x="227.3" y="106.4">J9</text>
<text x="240.5" y="106.4">R31</text>
<text x="251.6" y="106.4">D1</text>
<text x="258.9" y="105.1">+12V</text>
<text x="15.9" y="110.8">MonoJack</text>
<text x="22.9" y="108.3">J6</text>
<text x="33.6" y="111.5">S</text>
<text x="33.7" y="109">T</text>
<text x="60.6" y="109.6">Note:</text>
<text x="60.6" y="111.6">populated,</text>
<text x="60.6" y="113.7">R23-R26</text>
<text x="66.9" y="109.6">if</text>
<text x="69.7" y="109.6">TH1</text>
<text x="71" y="113.7">to</text>
<text x="72" y="111.6">change</text>
<text x="74.3" y="113.7">100k</text>
<text x="74.6" y="109.6">is</text>
<text x="77.6" y="109.6">not</text>
<text x="93.1" y="112.7">GND</text>
<text x="99.8" y="112.2">HIGH</text>
<text x="105.7" y="112.2">PASS</text>
<text x="119.1" y="112.1">Max</text>
<text x="124.1" y="112.1">1.6mA</text>
<text x="131.3" y="112.1">at</text>
<text x="172" y="110.2">S</text>
<text x="181.5" y="109.6">MonoJack</text>
<text x="220.7" y="108.9">IDC</text>
<text x="223.4" y="111.5">9</text>
<text x="225.2" y="108.9">Header</text>
<text x="231.7" y="111.5">10</text>
<text x="233.2" y="108.9">10P</text>
<text x="240.5" y="108.9">10R</text>
<text x="248.4" y="108.9">B140-E3</text>
<text x="35.9" y="119.1">GND</text>
<text x="60.6" y="115.7">and</text>
<text x="65.5" y="115.7">R27</text>
<text x="70.6" y="115.7">to</text>
<text x="73.9" y="115.7">2k2</text>
<text x="119.1" y="114.2">&gt;9V</text>
<text x="119.1" y="116.2">distributed</text>
<text x="119.1" y="118.3">two</text>
<text x="123.7" y="118.3">OTAs</text>
<text x="124.3" y="114.2">into</text>
<text x="129.4" y="114.2">V/oct</text>
<text x="130.6" y="116.2">to</text>
<text x="168" y="117.8">GND</text>
<text x="177.3" y="116.6">BAND</text>
<text x="183.7" y="116.6">PASS</text>
<text x="223.4" y="119.1">3</text>
<text x="223.4" y="116.6">5</text>
<text x="223.4" y="114">7</text>
<text x="232.3" y="119.1">4</text>
<text x="232.3" y="116.6">6</text>
<text x="232.3" y="114">8</text>
<text x="240.5" y="116.5">R32</text>
<text x="240.5" y="119.1">10R</text>
<text x="247.8" y="119.1">B140-E3</text>
<text x="251" y="116.5">D2</text>
<text x="33" y="124.2">TN</text>
<text x="43.7" y="121.6">R25</text>
<text x="43.8" y="124.2">82k</text>
<text x="67.4" y="124.2">2k,</text>
<text x="71.7" y="124.2">3900ppm/C</text>
<text x="73.3" y="121.6">TH1</text>
<text x="119.1" y="120.3">(800uA/ea)</text>
<text x="223.4" y="121.7">1</text>
<text x="232.3" y="121.7">2</text>
<text x="15.9" y="128.6">MonoJack</text>
<text x="22.9" y="126.1">J7</text>
<text x="33.6" y="129.3">S</text>
<text x="33.7" y="126.7">T</text>
<text x="114.3" y="130">TL072</text>
<text x="217.6" y="131.8">GND</text>
<text x="258.9" y="130.5">-12V</text>
<text x="10.3" y="135.9">C</text>
<text x="19.8" y="132.6">CV1</text>
<text x="35.9" y="136.9">GND</text>
<text x="42" y="136.9">B100k</text>
<text x="44.4" y="134.3">RV4</text>
<text x="50.5" y="132.2" transform="rotate(-90 50.5 132.2)">1</text>
<text x="53.3" y="134.4">2</text>
<text x="72.9" y="133.1">R27</text>
<text x="73" y="135.6">15k</text>
<text x="112.3" y="136.9">7</text>
<text x="115.2" y="132.5">U3B</text>
<text x="122.6" y="135.5">+</text>
<text x="125" y="134.4">5</text>
<text x="157.9" y="135.6">U2D</text>
<text x="182.8" y="135.6">H1</text>
<text x="267.7" y="135.9">C</text>
<text x="38.9" y="140.4">CV1</text>
<text x="43.8" y="140.4">LVL</text>
<text x="50.5" y="138.5" transform="rotate(-90 50.5 138.5)">3</text>
<text x="125" y="139.4">6</text>
<text x="132.5" y="141.9">GND</text>
<text x="155.5" y="138.1">LM13700</text>
<text x="158.5" y="141.9">V+</text>
<text x="182.8" y="138.1">MountingHole</text>
<text x="248.7" y="138.1">+12V</text>
<text x="22.9" y="148.9">J8</text>
<text x="33" y="147.1">TN</text>
<text x="33.7" y="149.6">T</text>
<text x="41.1" y="144.5">R23</text>
<text x="41.2" y="147">82k</text>
<text x="48.6" y="147">GND</text>
<text x="67.9" y="149.6">3</text>
<text x="67.9" y="144.5">2</text>
<text x="80.6" y="147.1">1</text>
<text x="156.1" y="144.5">7</text>
<text x="162.5" y="147.1">8</text>
<text x="175" y="147.4" transform="rotate(-90 175 147.4)">4</text>
<text x="183.9" y="147.4" transform="rotate(-90 183.9 147.4)">8</text>
<text x="195.3" y="148" transform="rotate(-90 195.3 148)">11</text>
<text x="208.2" y="148.3">C7</text>
<text x="220.9" y="148.3">C9</text>
<text x="232.3" y="148.3">C11</text>
<text x="243.7" y="148.3">C13</text>
<text x="255.2" y="147.7">C15</text>
<text x="15.9" y="151.5">MonoJack</text>
<text x="19.8" y="155.2">CV2</text>
<text x="33.6" y="152.1">S</text>
<text x="50.5" y="155" transform="rotate(-90 50.5 155)">1</text>
<text x="70" y="150.7">+</text>
<text x="73.9" y="153.6">U3A</text>
<text x="102.7" y="152.1">R30</text>
<text x="102.9" y="154.6">4k7</text>
<text x="115.5" y="152.1">100p</text>
<text x="116.7" y="154.6">C6</text>
<text x="155.5" y="154.6">LM13700</text>
<text x="157.9" y="152.1">U2B</text>
<text x="168" y="152.1">TL074</text>
<text x="170" y="154.6">U1E</text>
<text x="176.1" y="151.6" transform="rotate(-90 176.1 151.6)">V+</text>
<text x="176.9" y="152.1">TL072</text>
<text x="178.7" y="154.6">U3C</text>
<text x="185" y="151.6" transform="rotate(-90 185 151.6)">V+</text>
<text x="185.5" y="154.6">LM13700</text>
<text x="190.3" y="152.1">U2E</text>
<text x="196.4" y="151.6" transform="rotate(-90 196.4 151.6)">V+</text>
<text x="208.2" y="155.9">C8</text>
<text x="208.2" y="150.8">100n</text>
<text x="220.9" y="150.8">100n</text>
<text x="220.9" y="155.9">C10</text>
<text x="232.3" y="150.8">100n</text>
<text x="232.3" y="155.9">C12</text>
<text x="243.7" y="150.8">100n</text>
<text x="243.7" y="155.9">C14</text>
<text x="255.2" y="150.2">10u</text>
<text x="255.2" y="155.3">C16</text>
<text x="35.9" y="159.7">GND</text>
<text x="42" y="159.7">B100k</text>
<text x="44.4" y="157.2">RV5</text>
<text x="50.5" y="161.4" transform="rotate(-90 50.5 161.4)">3</text>
<text x="53.3" y="157.2">2</text>
<text x="62.6" y="158.5">GND</text>
<text x="72.9" y="156.2">TL072</text>
<text x="155.5" y="161">10</text>
<text x="158.5" y="158.5">V+</text>
<text x="175" y="159.4" transform="rotate(-90 175 159.4)">11</text>
<text x="176.1" y="156.1" transform="rotate(-90 176.1 156.1)">V-</text>
<text x="183.9" y="158.8" transform="rotate(-90 183.9 158.8)">4</text>
<text x="185" y="156.1" transform="rotate(-90 185 156.1)">V-</text>
<text x="195.3" y="158.8" transform="rotate(-90 195.3 158.8)">6</text>
<text x="196.4" y="156.1" transform="rotate(-90 196.4 156.1)">V-</text>
<text x="208.2" y="158.5">100n</text>
<text x="220.9" y="158.5">100n</text>
<text x="232.3" y="158.5">100n</text>
<text x="243.7" y="158.5">100n</text>
<text x="255.2" y="157.8">10u</text>
<text x="27.7" y="163.5">+12V</text>
<text x="39.4" y="162.8">CV2</text>
<text x="44.3" y="162.8">LVL</text>
<text x="86.1" y="166.4" transform="rotate(-90 86.1 166.4)">1</text>
<text x="100.1" y="165.8" transform="rotate(-90 100.1 165.8)">4</text>
<text x="103.5" y="165.6">Q1B</text>
<text x="117.9" y="165.8" transform="rotate(-90 117.9 165.8)">1</text>
<text x="162.5" y="163.6">9</text>
<text x="260.7" y="163.5">GND</text>
<text x="23.9" y="171.2">R21</text>
<text x="24.2" y="173.7">10k</text>
<text x="48.6" y="169.9">GND</text>
<text x="68.5" y="173.4">TC33X-2-101E</text>
<text x="78.6" y="171.2">100R</text>
<text x="79.9" y="168.6">RV6</text>
<text x="86.1" y="172.8" transform="rotate(-90 86.1 172.8)">3</text>
<text x="88.8" y="168.7">2</text>
<text x="93.3" y="168.7">5</text>
<text x="100.1" y="173.4" transform="rotate(-90 100.1 173.4)">3</text>
<text x="103.5" y="168.1">MMDT5401</text>
<text x="111.4" y="172.7">Q1A</text>
<text x="117.9" y="173.4" transform="rotate(-90 117.9 173.4)">6</text>
<text x="123.8" y="168.7">2</text>
<text x="248.7" y="168.6">-12V</text>
<text x="30.2" y="179.1" transform="rotate(-90 30.2 179.1)">1</text>
<text x="43.7" y="176.2">R26</text>
<text x="43.8" y="178.8">82k</text>
<text x="105" y="175.2">MMDT5401</text>
<text x="124.8" y="177.5">GND</text>
<text x="10.3" y="185.9">D</text>
<text x="20" y="185.9" transform="rotate(-90 20 185.9)">CUTOFF</text>
<text x="21.7" y="183.9">B100k</text>
<text x="24" y="181.3">RV3</text>
<text x="30.2" y="185.5" transform="rotate(-90 30.2 185.5)">3</text>
<text x="32.9" y="181.4">2</text>
<text x="78.6" y="182.6">220R</text>
<text x="79.8" y="180">R28</text>
<text x="103.8" y="183.2">Bias</text>
<text x="103.8" y="185.3">Iref</text>
<text x="108.4" y="185.3">~21uA:</text>
<text x="109.3" y="183.2">to</text>
<text x="120.5" y="185.1">R29</text>
<text x="267.7" y="185.9">D</text>
<text x="23.9" y="191.5">R22</text>
<text x="103.8" y="187.3">i_abc~10uA</text>
<text x="103.8" y="189.4">per</text>
<text x="108.2" y="189.4">OTA</text>
<text x="120.5" y="187.7">560k</text>
<text x="24.2" y="194">10k</text>
<text x="84.2" y="194">GND</text>
<text x="115.4" y="197.8">-12V</text>
<text x="27.7" y="201.6">-12V</text>
<text x="35" y="205.8">1</text>
<text x="85" y="205.8">2</text>
<text x="135" y="205.8">3</text>
<text x="185" y="205.8">4</text>
<text x="235" y="205.8">5</text>
</g>
<g font-size=".7">
<text x="123.3" y="75.4">DIODE_BIAS</text>
<text x="193.2" y="80.5">DIODE_BIAS</text>
</g>
</svg>
